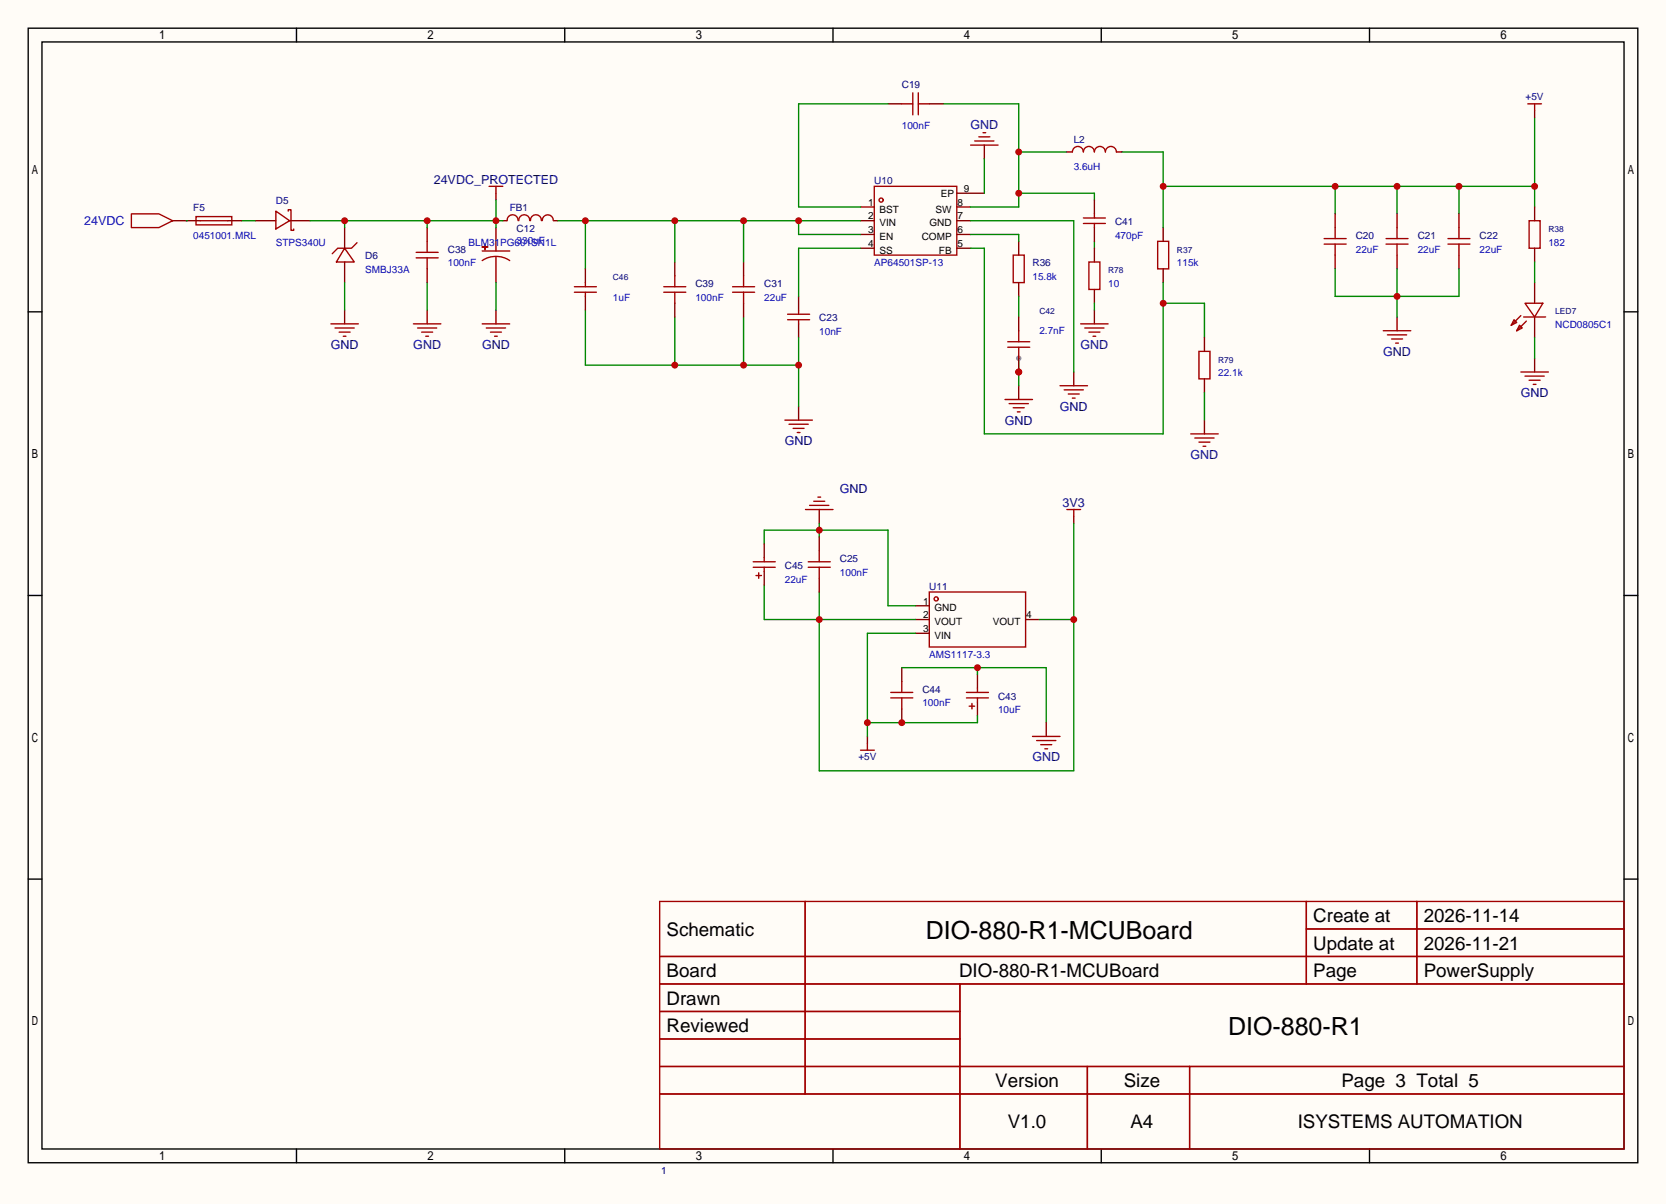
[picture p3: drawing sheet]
<svg xmlns="http://www.w3.org/2000/svg" width="308mm" height="222mm" viewBox="0 0 308 222" stroke-linecap="round" stroke-linejoin="round" font-family="sans-serif">
<path d="M0 0h307.6v222.4h-307.6z" fill="#fffcf7"/>
<g fill="none" stroke="#000" stroke-width=".25">
<path d="M5.2 5.2h297.2v209.6h-297.2zM7.7 7.7h292.1v204.5h-292.1zM54.7 5.2v2.5M104.3 5.2v2.5M153.8 5.2v2.5M203.3 5.2v2.5M252.9 5.2v2.5M5.2 57.6h2.5M299.8 57.6h2.6M5.2 110h2.5M299.8 110h2.6M5.2 162.4h2.5"/>
<path d="M299.8 162.4h2.6M54.7 212.2v2.6M104.3 212.2v2.6M153.8 212.2v2.6M203.3 212.2v2.6M252.9 212.2v2.6"/>
</g>
<g fill="none" stroke="#a10000" stroke-width=".25">
<path d="M24.3 39.5h5l2.6 1.3-2.6 1.2h-5zM50.9 39l2.6 1.8-2.6 1.5zM53.2 39v-.3h.5v3.8h.5v-.2M161.4 34.4h15.3v12.7h-15.3zM63.6 45.8l1.8 2.6h-3.3zM65.9 44.8l-1 1h-2.5l-1.1 1.1M213.7 44.6h2.1v5.1h-2.1zM219.8 80.1h5.1M220.6 80.9h3.6M221.4 81.7h2M222.1 82.4h.5M121.8 166.5h178v45.7h-178z"/>
<path d="M121.8 176.7h178M148.7 166.5v35.6M241.2 166.5v15.2M241.2 171.6h58.6M261.6 166.5v15.2M121.8 181.7h178M121.8 186.8h55.4M121.8 197h178M121.8 191.9h55.4M177.2 181.7v30.5M200.8 197v15.2M219.6 197v15.2"/>
<path d="M121.8 202.1h178"/>
<circle cx="162.7" cy="37" r=".38"/>
</g>
<g fill="none" stroke="#870000" stroke-width=".25">
<path d="M158.9 38.2h2.5M176.7 38.2h2.5M176.7 35.7h5M31.9 40.8h2.5M47.1 40.8h3.8M53.5 40.8h3.8M63.6 42v3.8M63.6 48.4v3.8M158.9 40.8h2.5M158.9 43.3h2.5M158.9 45.8h2.5M176.7 40.8h2.5"/>
<path d="M176.7 43.3h2.5M176.7 45.8h2.5M214.8 42v2.6M214.8 49.7v2.5M222.4 77.6v2.5"/>
</g>
<path d="M174.1 19.2h14v19h-8.9M188.1 35.7h14v1.3M188.1 28.1h8.9M44.6 40.8h2.5" fill="none" stroke="#008700" stroke-width=".25"/>
<g fill="#c00">
<circle cx="188.1" cy="35.7" r=".63"/>
<circle cx="188.1" cy="28.1" r=".63"/>
</g>
<path d="M91.6 42v4.4M91.6 47.4v4.8" fill="none" stroke="#870000" stroke-width=".25"/>
<path d="M89 45.6h1zM89 48.1a4.6 4.6 0 0 1 5.1 0M89 46.4h5.1M89.5 45.1l.1 1z" fill="none" stroke="#a10000" stroke-width=".25"/>
<path d="M207.1 28.1h7.7v13.9M214.8 34.4h68.5M246.5 34.4v5.1M257.9 34.4v5.1M269.4 34.4v5.1M283.3 21.7v16.5" fill="none" stroke="#008700" stroke-width=".25"/>
<g fill="#c00">
<circle cx="214.8" cy="34.4" r=".63"/>
<circle cx="246.5" cy="34.4" r=".63"/>
<circle cx="257.9" cy="34.4" r=".63"/>
<circle cx="269.4" cy="34.4" r=".63"/>
<circle cx="283.3" cy="34.4" r=".63"/>
</g>
<g fill="none" stroke="#a10000" stroke-width=".25">
<path d="M166.5 19.2h2M168.5 17.1v4.1M169.5 19.2h2.1M169.5 17.1v4.1M179.2 26.8h5.1M180 26h3.5M180.7 25.3h2.1M181.5 24.5h.5M61.1 59.8h5.1M76.3 59.8h5.1M89 59.8h5.1M61.8 60.6h3.6"/>
<path d="M62.6 61.3h2M63.4 62.1h.5M77.1 60.6h3.5M77.9 61.3h2M78.6 62.1h.5M89.8 60.6h3.5M90.6 61.3h2M91.3 62.1h.5M195.7 71.2h5.1M196.5 72h3.5M197.2 72.8h2.1M198 73.5h.5"/>
</g>
<path d="M164 19.2h2.5M171.6 19.2h2.5M181.7 26.8v2.5M63.6 57.3v2.5M78.9 57.3v2.5M91.6 57.3v2.5M198.2 68.7v2.5" fill="none" stroke="#870000" stroke-width=".25"/>
<path d="M164 19.2h-16.6v19h11.5M181.7 29.3v6.4M63.6 52.2v5.1M78.9 52.2v5.1M91.6 52.2v5.1M179.2 45.8h2.5v34.3h33.1v-27.9M179.2 40.8h19v27.9M214.8 56h7.6v6.4" fill="none" stroke="#008700" stroke-width=".25"/>
<circle cx="214.8" cy="56" r=".63" fill="#c00"/>
<path d="M187.1 47.1h2v5.1h-2zM185.5 73.8h5.1M186.3 74.5h3.6M187.1 75.3h2M187.8 76.1h.5" fill="none" stroke="#a10000" stroke-width=".25"/>
<path d="M188.1 44.6v2.5M188.1 52.2v2.5M188.1 71.2v2.6" fill="none" stroke="#870000" stroke-width=".25"/>
<path d="M179.2 43.3h8.9v1.3M188.1 54.7v3.8M188.1 66.2v5" fill="none" stroke="#008700" stroke-width=".25"/>
<circle cx="188.1" cy="68.7" r=".63" fill="#c00"/>
<circle cx="188.1" cy="66.2" r=".51" fill="#999"/>
<g fill="none" stroke="#a10000" stroke-width=".25">
<path d="M244.5 45.1h4M244.5 44.1h4M246.5 42v2.1M246.5 45.1v2M255.9 45.1h4.1M255.9 44.1h4.1M257.9 42v2.1M257.9 45.1v2M267.3 45.1h4.1M267.3 44.1h4.1M269.4 42v2.1M269.4 45.1v2"/>
<path d="M255.4 61.1h5.1M256.2 61.8h3.5M256.9 62.6h2.1M257.7 63.4h.5"/>
</g>
<path d="M246.5 39.5v2.5M257.9 39.5v2.5M269.4 39.5v2.5M246.5 47.1v2.6M257.9 47.1v2.6M257.9 58.5v2.6M269.4 47.1v2.6" fill="none" stroke="#870000" stroke-width=".25"/>
<path d="M246.5 49.7v5h22.9v-5M257.9 49.7v8.8" fill="none" stroke="#008700" stroke-width=".25"/>
<circle cx="257.9" cy="54.7" r=".63" fill="#c00"/>
<path d="M283.3 20.4v1.3M147.4 54.7v2.6M147.4 59.8v2.6M147.4 75.1v2.5" fill="none" stroke="#870000" stroke-width=".25"/>
<path d="M282.1 19.2h2.5M283.3 19.2v1.2M145.4 59.1h4.1M145.4 58h4.1M147.4 57.3v.7M147.4 59.1v.7M144.9 77.6h5.1M145.7 78.4h3.5M146.4 79.1h2.1M147.2 79.9h.5" fill="none" stroke="#a10000" stroke-width=".25"/>
<path d="M108.1 57.3v10.1h39.3M124.6 58.5v8.9M137.3 58.5v8.9M158.9 45.8h-11.5v8.9M147.4 62.4v12.7" fill="none" stroke="#008700" stroke-width=".25"/>
<g fill="#c00">
<circle cx="147.4" cy="67.4" r=".63"/>
<circle cx="137.3" cy="67.4" r=".63"/>
<circle cx="124.6" cy="67.4" r=".63"/>
</g>
<g fill="none" stroke="#a10000" stroke-width=".25">
<path d="M148.7 94.1h5.1M149.5 93.3h3.5M150.2 92.6h2.1M151 91.8h.5M171.6 109.3h17.8v10.2h-17.8zM158.9 138.6h2.5M160.1 137.3v1.3"/>
<circle cx="172.8" cy="110.6" r=".38"/>
</g>
<path d="M151.3 94.1v2.5M169 111.9h2.6M169 114.4h2.6M169 117h2.6M189.4 114.4h2.5M160.1 136v1.3" fill="none" stroke="#870000" stroke-width=".25"/>
<path d="M151.3 96.6v2.6M141.1 100.5v-2.6h22.9v14h5" fill="none" stroke="#008700" stroke-width=".25"/>
<circle cx="151.3" cy="97.9" r=".63" fill="#c00"/>
<path d="M198.2 95.4v1.2" fill="none" stroke="#870000" stroke-width=".25"/>
<path d="M197 94.1h2.5M198.2 94.1v1.3" fill="none" stroke="#a10000" stroke-width=".25"/>
<path d="M198.2 96.6v45.8h-46.9v-33.1M141.1 108.1v6.3h27.9M191.9 114.4h6.3" fill="none" stroke="#008700" stroke-width=".25"/>
<g fill="#c00">
<circle cx="198.2" cy="114.4" r=".63"/>
<circle cx="151.3" cy="114.4" r=".63"/>
</g>
<g fill="none" stroke="#a10000" stroke-width=".25">
<path d="M90.3 34.4h2.5M91.6 34.4v1.3M198 28.1a1.02 1.02 0 0 1 1-1 1.02 1.02 0 0 1 1 1 1.02 1.02 0 0 1 1-1 1.02 1.02 0 0 1 1.1 1 1.02 1.02 0 0 1 1-1 1.02 1.02 0 0 1 1 1 1.02 1.02 0 0 1 1-1 1.02 1.02 0 0 1 1 1M202.1 39.5v.8M122.6 54h4M122.6 53h4M124.6 50.9v2.1M124.6 54v2M135.3 54h4M135.3 53h4M137.3 50.9v2.1M137.3 54v2"/>
<path d="M199.5 59.8h5.1M200 41.3h4.1M200 40.3h4.1M201 48.4h2.1v5.1h-2.1zM202.1 41.3v.7M279.5 59.1l.5 .5-1 .5zM280.8 58.3l-1.8 1.8M281.3 58.5h4.1M281.6 56h3.3l-1.6 2.5zM281.8 59.3l-1.8 1.8M282.3 40.8h2.1v5h-2.1zM186.1 64.1h4"/>
<path d="M200.3 60.6h3.5M201 61.3h2.1M201.8 62.1h.5M221.4 64.9h2v5.1h-2zM280.5 60.1l.6 .5-1.1 .5zM280.8 68.7h5.1M281.6 69.5h3.5M282.3 70.2h2.1M283.1 71h.5M149.2 104.8h4.1M149.2 103.8h4.1M151.3 101.7v2.1"/>
<path d="M151.3 104.8v2"/>
</g>
<g fill="none" stroke="#870000" stroke-width=".25">
<path d="M91.6 35.7v1.3M197 28.1h1M202.1 37v2.5M206.1 28.1h1M283.3 38.2v2.6M124.6 48.4v2.5M124.6 56v2.5M137.3 48.4v2.5M137.3 56v2.5M202.1 42v2.6M202.1 45.8v2.6M202.1 53.5v2.5"/>
<path d="M202.1 57.3v2.5M283.3 45.8v2.6M283.3 52.2v3.8M283.3 58.5v3.9M188.1 66.2v2.5M222.4 62.4v2.5M222.4 70v2.5M283.3 66.2v2.5M151.3 99.2v2.5M151.3 106.8v2.5"/>
</g>
<path d="M202.1 44.6v1.2M202.1 56v1.3M283.3 48.4v3.8M283.3 62.4v3.8" fill="none" stroke="#008700" stroke-width=".25"/>
<circle cx="188.1" cy="68.7" r=".63" fill="#c00"/>
<g fill="none" stroke="#a10000" stroke-width=".25">
<path d="M76.8 46.6h4.1M76.8 47.6h4.1M78.9 44.6v2M78.9 47.6v2.1M93.6 40.8a1.01 1.01 0 0 1 1-1.1 1.01 1.01 0 0 1 1.1 1.1M95.8 40.8a1.01 1.01 0 0 1 1-1.1 1.01 1.01 0 0 1 1 1.1M97.9 40.8a1.01 1.01 0 0 1 1-1.1 1.01 1.01 0 0 1 1.1 1.1M100.1 40.8a1.01 1.01 0 0 1 1-1.1 1.01 1.01 0 0 1 1.1 1.1M186.1 63.1h4M188.1 61.1v2M188.1 64.1v2.1M139.1 104.8h4"/>
<path d="M139.1 103.8h4M139.6 106.3h1M140.1 105.8v1M141.1 103v.8M141.1 104.8v.7M164.5 128.9h4M164.5 127.9h4M166.5 125.9v2M166.5 128.9v2M178.4 128.9h4.1M178.4 127.9h4.1M178.9 130.4h1.1"/>
<path d="M179.5 129.9v1M180.5 127.1v.8M180.5 128.9v.8"/>
</g>
<path d="M78.9 42v2.6M78.9 49.7v2.5M92.8 40.8h.8M102.2 40.8h.8M188.1 58.5v2.6M141.1 100.5v2.5M141.1 105.5v2.6M166.5 123.3v2.6M166.5 130.9v2.6M180.5 124.6v2.5M180.5 129.7v2.5" fill="none" stroke="#870000" stroke-width=".25"/>
<path d="M103 40.8h55.9M108.1 40.8v8.9M124.6 40.8v7.6M137.3 40.8v7.6M147.4 40.8v2.5h11.5" fill="none" stroke="#008700" stroke-width=".25"/>
<g fill="#c00">
<circle cx="147.4" cy="40.8" r=".63"/>
<circle cx="137.3" cy="40.8" r=".63"/>
<circle cx="124.6" cy="40.8" r=".63"/>
<circle cx="108.1" cy="40.8" r=".63"/>
</g>
<path d="M222.4 72.5v5.1M166.5 123.3h26.7v10.2M180.5 123.3v1.3" fill="none" stroke="#008700" stroke-width=".25"/>
<circle cx="180.5" cy="123.3" r=".63" fill="#c00"/>
<path d="M169 117h-8.9v19M180.5 132.2v1.3h-20.4" fill="none" stroke="#008700" stroke-width=".25"/>
<g fill="#c00">
<circle cx="160.1" cy="133.5" r=".63"/>
<circle cx="166.5" cy="133.5" r=".63"/>
</g>
<path d="M34.4 40.8h2.6M42 40.8h2.6M108.1 49.7v2.5M108.1 54.7v2.6M193.2 133.5v2.5" fill="none" stroke="#870000" stroke-width=".25"/>
<path d="M36.2 40h6.6v1.5h-6.6zM37 40.8h5M106 54h4.1M106 53h4.1M108.1 52.2v.8M108.1 54v.7M190.6 136h5.1M191.4 136.8h3.5M192.2 137.5h2M192.9 138.3h.5" fill="none" stroke="#a10000" stroke-width=".25"/>
<path d="M91.6 37v5M57.3 40.8h35.5M63.6 40.8v1.2M78.9 40.8v1.2" fill="none" stroke="#008700" stroke-width=".25"/>
<g fill="#c00">
<circle cx="63.6" cy="40.8" r=".63"/>
<circle cx="78.9" cy="40.8" r=".63"/>
<circle cx="91.6" cy="40.8" r=".63"/>
</g>
<path d="M34.4 40.8h.1" fill="none" stroke="#008700" stroke-width=".25"/>
<g font-size="4.6">
<text x="170.9" y="173.4">DIO-880-R1-MCUBoard</text>
<text x="226.7" y="191.2">DIO-880-R1</text>
</g>
<g font-size="3.5">
<text x="123.1" y="172.8">Schematic</text>
<text x="242.5" y="170.3">Create at</text>
<text x="262.9" y="170.3">2026-11-14</text>
<text x="242.5" y="175.4">Update at</text>
<text x="262.9" y="175.4">2026-11-21</text>
<text x="123.1" y="180.5">Board</text>
<text x="123.1" y="185.5">Drawn</text>
<text x="177.1" y="180.5">DIO-880-R1-MCUBoard</text>
<text x="242.5" y="180.5">Page</text>
<text x="262.9" y="180.5">PowerSupply</text>
<text x="123.1" y="190.6">Reviewed</text>
<text x="183.8" y="200.8">Version</text>
<text x="207.5" y="200.8">Size</text>
<text x="247.7" y="200.8">Page 3 Total 5</text>
<text x="186.1" y="208.4">V1.0</text>
<text x="208.7" y="208.4">A4</text>
<text x="239.6" y="208.4">ISYSTEMS AUTOMATION</text>
</g>
<g font-size="2.3" fill="#000080">
<text x="179.2" y="23.8">GND</text>
<text x="80.1" y="34">24VDC_PROTECTED</text>
<text x="61.1" y="64.4">GND</text>
<text x="76.3" y="64.4">GND</text>
<text x="89" y="64.4">GND</text>
<text x="199.5" y="64.4">GND</text>
<text x="255.4" y="65.7">GND</text>
<text x="195.7" y="75.9">GND</text>
<text x="280.8" y="73.3">GND</text>
<text x="144.9" y="82.2">GND</text>
<text x="185.5" y="78.4">GND</text>
<text x="219.8" y="84.8">GND</text>
<text x="155" y="91.1">GND</text>
<text x="196.2" y="93.6">3V3</text>
<text x="190.6" y="140.6">GND</text>
</g>
<text font-size="2.3" fill="#00f" x="15.5" y="41.6">24VDC</text>
<g font-size="1.8" fill="#000080">
<text x="166.5" y="16.2">C19</text>
<text x="281.7" y="18.5">+5V</text>
<text x="198.2" y="26.3">L2</text>
<text x="161.4" y="34">U10</text>
<text x="35.7" y="39">F5</text>
<text x="50.9" y="37.8">D5</text>
<text x="94.1" y="39">FB1</text>
<text x="205.9" y="41.6">C41</text>
<text x="67.4" y="47.9">D6</text>
<text x="82.7" y="46.7">C38</text>
<text x="95.4" y="42.8">C12</text>
<text x="250.3" y="44.1">C20</text>
<text x="261.7" y="44.1">C21</text>
<text x="273.2" y="44.1">C22</text>
<text x="128.4" y="53">C39</text>
<text x="141.1" y="53">C31</text>
<text x="190.6" y="49.2">R36</text>
<text x="151.3" y="59.4">C23</text>
<text x="144.9" y="105.1">C45</text>
<text x="155.1" y="103.8">C25</text>
<text x="171.6" y="108.9">U11</text>
<text x="170.3" y="127.9">C44</text>
<text x="184.3" y="129.2">C43</text>
<text x="158.5" y="140.4">+5V</text>
<text x="122" y="216.8">1</text>
</g>
<g font-size="1.8" fill="#00f">
<text x="166.5" y="23.8">100nF</text>
<text x="198.2" y="31.4">3.6uH</text>
<text x="35.7" y="44.1">0451001.MRL</text>
<text x="50.9" y="45.4">STPS340U</text>
<text x="86.5" y="45.4">BLM31PG601SN1L</text>
<text x="95.4" y="45.1">330uF</text>
<text x="205.9" y="44.1">470pF</text>
<text x="250.3" y="46.7">22uF</text>
<text x="261.7" y="46.7">22uF</text>
<text x="273.2" y="46.7">22uF</text>
<text x="285.9" y="45.4">182</text>
<text x="67.4" y="50.5">SMBJ33A</text>
<text x="82.7" y="49.2">100nF</text>
<text x="161.4" y="49.2">AP64501SP-13</text>
<text x="190.6" y="51.7">15.8k</text>
<text x="204.6" y="53">10</text>
<text x="217.3" y="49.2">115k</text>
<text x="113.2" y="55.5">1uF</text>
<text x="128.4" y="55.5">100nF</text>
<text x="141.1" y="55.5">22uF</text>
<text x="151.3" y="61.9">10nF</text>
<text x="191.9" y="61.6">2.7nF</text>
<text x="287.1" y="60.6">NCD0805C1</text>
<text x="224.9" y="69.5">22.1k</text>
<text x="144.9" y="107.6">22uF</text>
<text x="155.1" y="106.3">100nF</text>
<text x="171.6" y="121.6">AMS1117-3.3</text>
<text x="170.3" y="130.5">100nF</text>
<text x="184.3" y="131.7">10uF</text>
</g>
<g font-size="1.8">
<text x="177.9" y="35.5">9</text>
<text x="160.3" y="38">1</text>
<text x="160.3" y="40.5">2</text>
<text x="162.4" y="39.3">BST</text>
<text x="162.4" y="41.8">VIN</text>
<text x="171.6" y="41.8">GND</text>
<text x="172.7" y="39.3">SW</text>
<text x="173.7" y="36.5">EP</text>
<text x="176.8" y="40.5">7</text>
<text x="176.8" y="38">8</text>
<text x="160.3" y="43.1">3</text>
<text x="160.3" y="45.6">4</text>
<text x="162.4" y="44.3">EN</text>
<text x="162.4" y="46.9">SS</text>
<text x="170.2" y="44.3">COMP</text>
<text x="173.4" y="46.9">FB</text>
<text x="176.8" y="45.6">5</text>
<text x="176.8" y="43.1">6</text>
<text x="170.4" y="111.7">1</text>
<text x="172.5" y="112.9">GND</text>
<text x="170.4" y="114.2">2</text>
<text x="170.4" y="116.7">3</text>
<text x="172.5" y="115.5">VOUT</text>
<text x="172.5" y="118">VIN</text>
<text x="183.3" y="115.5">VOUT</text>
<text x="189.5" y="114.2">4</text>
</g>
<g font-size="1.6" fill="#000080">
<text x="217.3" y="46.7">R37</text>
<text x="285.9" y="42.8">R38</text>
<text x="113.2" y="51.7">C46</text>
<text x="204.6" y="50.5">R78</text>
<text x="191.9" y="58.1">C42</text>
<text x="287.1" y="58.1">LED7</text>
<text x="224.9" y="67">R79</text>
</g>
</svg>
